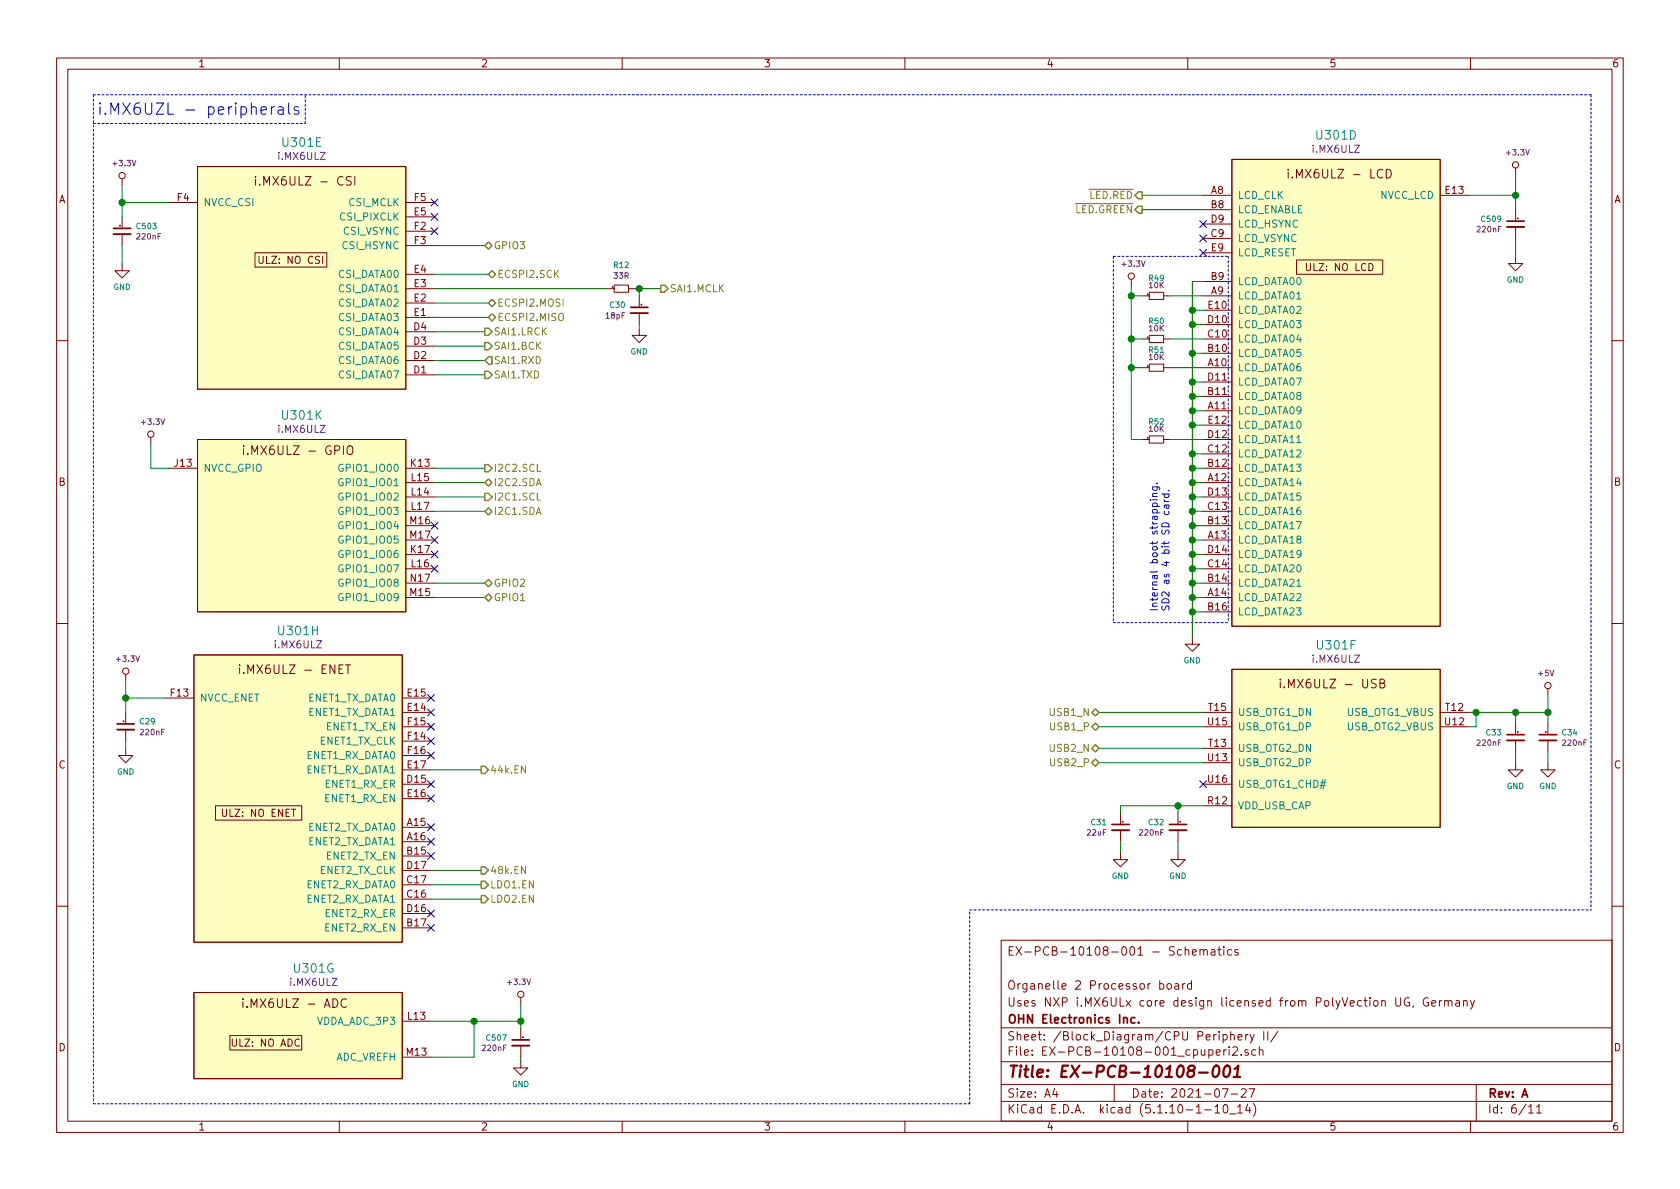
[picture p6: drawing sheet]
<svg xmlns="http://www.w3.org/2000/svg" width="297mm" height="210mm" viewBox="0 0 297 210" stroke-linecap="round" stroke-linejoin="round" font-family="sans-serif">
<g fill="none" stroke="#840000" stroke-width=".18">
<path d="M10 10.3h277v189.9h-277zM12 12.2h273v186.1h-273zM60 10.3v1.9M110 10.3v1.9M160 10.3v1.9M210 10.3v1.9M260 10.3v1.9M21.6 31.6v1M21.6 38.3v2M29.8 35.8h5.1M34.9 29.5h36.9v39.3h-36.9zM45.2 31.2v.1"/>
<path d="M45.2 31.7v1M62.1 31.3a.68 .68 0 0 0-.8 0v.5l.7 .4v.4a.62 .62 0 0 1-.8 .1M62.7 31.2v1.5M71.8 38.3h5M71.8 35.8h5M212.7 34.5h5.1M212.7 37.1h5.1M212.7 39.6h5.1M217.8 28.2h36.8v82.5h-36.8zM227.8 29.9v.2M227.8 30.4v1.1M245.1 29.9a.77 .77 0 0 1 .9 .8 .77 .77 0 0 1-.9 .8z"/>
<path d="M254.6 34.5h5.1M268 29.7v1M268 37.1v1.9M21.6 46.6v1.3h1.3l-1.3 1.2-1.3-1.2h1.3M21.6 41.4v2M45.1 44.7h12.7v2.5h-12.7zM57 45.3v1.3M71.8 58.7h5M71.8 56.1h5M71.8 53.6h5M71.8 51h5M71.8 48.5h5"/>
<path d="M71.8 40.9h5M71.8 43.4h5M107.3 51h1.3M108.6 50.4h2.5v1.3h-2.5zM111.1 51h1.3M113 58v1.3h-1.2l1.2 1.3 1.3-1.3h-1.3M113 52.3v1.9M113 55.4v2M200 49.4v1M201.9 52.3h1.3M201.9 59.9h1.3M203.2 59.3h2.5v1.3h-2.5z"/>
<path d="M203.2 51.7h2.5v1.3h-2.5zM205.7 52.3h1.3M205.7 59.9h1.3M212.7 52.3h5.1M212.7 49.8h5.1M212.7 59.9h5.1M212.7 42.2h5.1M212.7 57.4h5.1M212.7 54.9h5.1M212.7 44.7h5.1M229.2 46h15.3v2.5h-15.3zM242 46.6a.64 .64 0 0 1 .8 .6 .64 .64 0 0 1-.8 .6z"/>
<path d="M268 45.3v1.3h-1.3l1.3 1.3 1.2-1.3h-1.2M268 40.1v2.1M10 60.2h2M26.7 77.3v1.1M34.9 77.7h36.9v30.5h-36.9zM43.1 78.8v.2M43.1 79.3v1.1M61.4 79l.3-.2a.53 .53 0 0 1 .7 .5v.6a.51 .51 0 0 1-.8 .4 1.14 1.14 0 0 1-.2-1.3zM71.8 66.3h5M71.8 63.7h5M71.8 61.2h5M201.9 65h1.3"/>
<path d="M201.9 77.7h1.3M203.2 77.1h2.5v1.3h-2.5zM203.2 64.4h2.5v1.3h-2.5zM205.7 65h1.3M205.7 77.7h1.3M212.7 65h5.1M212.7 72.6h5.1M212.7 62.5h5.1M212.7 70.1h5.1M212.7 67.6h5.1M212.7 77.7h5.1M212.7 75.2h5.1"/>
<path d="M285 60.2h2M29.8 82.8h5.1M71.8 85.3h5M71.8 95.5h5M71.8 82.8h5M71.8 93h5M71.8 90.4h5M71.8 87.9h5M71.8 98h5M212.7 85.3h5.1M212.7 95.5h5.1M212.7 82.8h5.1"/>
<path d="M212.7 93h5.1M212.7 80.3h5.1M212.7 90.4h5.1M212.7 87.9h5.1M212.7 98h5.1M10 110.3h2M22.2 119.2v1.1M34.3 115.8h36.8v50.8h-36.8zM42.4 117.6v.1M42.4 118.1v1M61.1 117.6h.9M61.5 117.6v1.5"/>
<path d="M71.8 105.7h5M71.8 103.1h5M71.8 100.6h5M210.8 112.6v1.3h-1.3l1.3 1.3 1.3-1.3h-1.3M212.7 105.7h5.1M212.7 103.1h5.1M212.7 108.2h5.1M212.7 100.6h5.1M217.8 118.4h36.8v27.9h-36.8zM285 110.3h2M22.2 132.3v1.3h1.3l-1.3 1.3-1.2-1.3h1.2M22.2 126v1.9"/>
<path d="M22.2 129v2.1M29.2 123.4h5.1M71.1 126h5.1M71.1 128.5h5.1M71.1 138.7h5.1M71.1 123.4h5.1M71.1 136.1h5.1M71.1 131.1h5.1M71.1 133.6h5.1M212.7 126h5.1M212.7 132.3h5.1M212.7 128.5h5.1"/>
<path d="M212.7 134.9h5.1M212.7 138.7h5.1M226.4 120.1v.1M226.4 120.6v1M244 120.8l.7-.1 .1-.3-.1-.2-.7-.1v1.5h.6l.3-.3a.41 .41 0 0 0-.4-.5M254.6 126h5.1M254.6 128.5h5.1M268 134.9v1.2h-1.3l1.3 1.3 1.2-1.3h-1.2M268 127.9v1.9M268 130.9v2.1M273.7 134.9v1.2h1.3l-1.3 1.3-1.3-1.3h1.3M273.7 121.8v1"/>
<path d="M273.7 127.9v1.9M273.7 130.9v2.1M38.1 142.5h15.2v2.5h-15.2zM71.1 146.3h5.1M71.1 148.8h5.1M71.1 151.4h5.1M71.1 159h5.1M71.1 156.5h5.1M71.1 153.9h5.1M71.1 141.2h5.1M198.1 150.7v1.3h-1.3l1.3 1.3 1.3-1.3h-1.3M198.1 143.8v1.9"/>
<path d="M198.1 146.8v2M208.3 150.7v1.3h-1.3l1.3 1.3 1.2-1.3h-1.2M208.3 143.8v1.9M208.3 146.8v2M212.7 142.5h5.1M10 160.2h2M34.3 175.5h36.8v15.2h-36.8zM43 176.6v.2M43 177.1v1M61.2 176.8a.62 .62 0 0 0-.7 0 .62 .62 0 0 0-.2 .7 .56 .56 0 0 0 .3 .6 .56 .56 0 0 0 .6-.1M71.1 164.1h5.1M71.1 161.5h5.1"/>
<path d="M92.1 176.4v1M177 166.3h108v32h-108zM205.1 174l.4-.1 .3 .3-.1 .6-.2 .1-.4-.1M206.4 174.1l.2-.2 .4 .2v.7l-.2 .1-.4-.1zM207.7 174h.6l.1 .9M208.4 174.3l-.5 .1-.2 .2 .2 .3 .5-.1M209.1 173.9v1M209.5 173.9l-.3 .1-.1 .2M209.5 168h.1a.37 .37 0 0 1 .6 .1v.8M210.7 174l-.4-.1-.3 .3v.6l.3 .1 .4-.1M210.7 173.4v1.5M210.8 168.4l.7-.1v-.3l-.5-.1-.2 .2 .1 .7h.6"/>
<path d="M212.2 168a.37 .37 0 0 1 .6 .1v.8M212.2 167.9v1M212.8 168.1l.2-.2 .4 .1 .1 .9M214.2 168h.6v.9M214.8 168.3h-.5l-.2 .2 .2 .4 .5-.1M215.3 167.9h.6M215.5 167.4v1.3l.4 .2M216.4 167.4v.2M216.4 167.9v1M217.8 168l-.5-.1-.3 .3 .1 .6 .2 .1 .5-.1M218.9 168a.37 .37 0 0 0-.6 .1l.1 .2 .5 .2v.1l-.2 .3-.4-.1M246.8 176.4v1.2l.3 .3h.3l.2-.3v-1.2"/>
<path d="M249.1 176.5a.73 .73 0 0 0-.9 .5 .73 .73 0 0 0 .6 .9l.4-.1v-.5h-.3M249.9 177.8l-.1 .3M252.5 176.5a.73 .73 0 0 0-.9 .5 .73 .73 0 0 0 .5 .9l.5-.1v-.5h-.3M253.1 177.4l.7-.1v-.3l-.4-.1-.3 .2 .1 .7h.6M254.5 176.9v1M254.9 176.9l-.3 .2-.1 .1M255.4 177.1l.2-.2 .4 .1 .1 .9M255.4 176.9v1M256.1 177.1a.36 .36 0 0 1 .3-.2 .36 .36 0 0 1 .3 .2v.8M257.4 177h.6l.1 .9M258.1 177.3l-.5 .1a.29 .29 0 0 0-.3 .2 .29 .29 0 0 0 .3 .3l.5-.1M258.8 177.1l.2-.2 .4 .1v.9"/>
<path d="M258.8 176.9v1M260 176.9l.3 1M260.7 176.9l-.5 1.4-.2 .1M285 160.2h2M40.6 183.1h12.7v2.6h-12.7zM60 198.3v1.9M71.1 180.6h5.1M71.1 186.9h5.1M92.1 187.6v1.2h-1.3l1.3 1.3 1.2-1.3h-1.2M92.1 181.9v1.9M92.1 184.9v2M110 198.3v1.9"/>
<path d="M160 198.3v1.9M177 194.8h108M177 191.8h108M177 187.8h108M177 181.8h108M186.5 192.5l-.4 1h1M186.8 193v1M197 191.8v3M210 198.3v1.9M213 196.3h1.2M214.8 195.8l.4-.5v1.5M214.8 196.8h.9"/>
<path d="M215 186.1l.7-.1v-.3l-.5-.1-.2 .2 .1 .7h.6M216.1 192.5h1l-.6 1.5M216.3 183l.4-.1 .3 .3-.1 .6-.2 .1-.4-.1M216.4 195.5l.3-.2a.94 .94 0 0 1 0 1.5l-.4-.3v-.6zM216.4 185.6v1M216.8 185.6l-.4 .3M217.3 185.1v.2M217.3 185.6v1M217.4 197h1.1M217.6 183.1l.2-.2 .4 .1v.9M217.6 182.4v1.5M217.7 193.5h1.1"/>
<path d="M218 185.3l.2-.2h.3l.3 .4-.9 1.1h.9M218.8 195.8l.5-.5v1.5M218.8 196.8h.9M218.9 183.4l.7-.1-.1-.3-.4-.1-.2 .2v.7h.6M219.5 186.5v.1M219.5 192.7l.2-.2h.3l.3 .2v.3v.2l-.9 .8h.9M220.2 182.9v1M220.6 195.2l-.4 1.1h1M220.7 185.7a.37 .37 0 0 0-.6 .1l.1 .2 .5 .2 .1 .1-.3 .3-.4-.1M220.7 182.9l-.5 .3M220.8 192.5h1l-.6 1.5M221 195.8v1"/>
<path d="M221 182.9l.4 1M221.6 195.1a1.71 1.71 0 0 1 0 2.3M221.7 182.9l-.5 1.4-.2 .1M222 185.7l-.4-.1-.3 .3 .1 .6 .2 .1 .4-.1M222.7 185.7a.37 .37 0 0 1 .6 .1v.8M222.7 185.1v1.5M223.4 182.4v1.5M224.2 182.4v1.5M226 182.3l-1.3 2M260 198.3v1.9M261 191.8v6.5M270.3 195.8l.4-.5v1.5"/>
<path d="M270.3 196.8h.8M271.7 195.8l.4-.5v1.5M271.7 196.8h.8"/>
<circle cx="21.2" cy="39.9" r=".08"/>
<circle cx="21.6" cy="31.1" r=".56"/>
<circle cx="268" cy="29.2" r=".56"/>
<circle cx="268.4" cy="38.6" r=".08"/>
<circle cx="108.3" cy="50.8" r=".08"/>
<circle cx="113.4" cy="53.9" r=".08"/>
<circle cx="200" cy="48.8" r=".56"/>
<circle cx="202.9" cy="52" r=".08"/>
<circle cx="202.9" cy="59.7" r=".08"/>
<circle cx="26.7" cy="76.8" r=".56"/>
<circle cx="202.9" cy="64.7" r=".08"/>
<circle cx="202.9" cy="77.4" r=".08"/>
<circle cx="22.2" cy="118.7" r=".56"/>
<circle cx="21.8" cy="127.5" r=".08"/>
<circle cx="268.4" cy="129.4" r=".08"/>
<circle cx="273.3" cy="129.4" r=".08"/>
<circle cx="273.7" cy="121.2" r=".56"/>
<circle cx="198.5" cy="145.3" r=".08"/>
<circle cx="208.7" cy="145.3" r=".08"/>
<circle cx="92.1" cy="175.8" r=".56"/>
<circle cx="92.5" cy="183.4" r=".08"/>
</g>
<path d="M210.4 189.3l-.3-.4 .2-.4 .6-.1 .3 .2a.45 .45 0 0 1-.4 .7 .65 .65 0 0 0-.7 .3 .65 .65 0 0 0 0 .7 .66 .66 0 0 0 .8 0 .66 .66 0 0 0 .2-.8l-.3-.2M212 189.7h1.5M214.8 188.5a.44 .44 0 0 1 .5 0 .44 .44 0 0 1 .2 .3 1.15 1.15 0 0 1-.7 1.6 1.3 1.3 0 0 1 0-1.9zM216.6 188.6a.45 .45 0 0 1 .5-.2 .45 .45 0 0 1 .3 .4 1.15 1.15 0 0 1-.7 1.6l-.2-.1a1.55 1.55 0 0 1 .1-1.7zM218.1 190.4h1.2M218.3 189l.6-.6-.2 2" fill="none" stroke="#840000" stroke-width=".41"/>
<path d="M266.4 39.1h3.1M20.1 40.4h3M111.5 54.4h3.1M20.7 128h3M266.4 129.9h3.1M272.2 129.9h3M196.6 145.8h3M206.8 145.8h3M90.6 183.9h3M198.7 180.1v-.1a.37 .37 0 0 1 .6 .1v.8M200.7 180l-.5-.1-.3 .3 .1 .6 .2 .1 .5-.1M201.3 180.8v.1" fill="none" stroke="#840000" stroke-width=".3"/>
<g fill="#ffffc2" stroke="#ffffc2" stroke-width=".18">
<path d="M217.8 28.2h36.8v82.5h-36.8z"/>
<path d="M34.3 175.5h36.8v15.2h-36.8z"/>
<path d="M34.9 77.7h36.9v30.5h-36.9z"/>
<path d="M34.9 29.5h36.9v39.3h-36.9z"/>
<path d="M217.8 118.4h36.8v27.9h-36.8z"/>
<path d="M34.3 115.8h36.8v50.8h-36.8z"/>
</g>
<path d="M60.6 82.2a.59 .59 0 0 0-.7 .5 .59 .59 0 0 0 .7 .6l.1-.5h-.3M60.6 97.4a.59 .59 0 0 0-.7 .6 .59 .59 0 0 0 .7 .5l.1-.4h-.3M60.6 87.2a.59 .59 0 0 0-.7 .6 .59 .59 0 0 0 .7 .6l.1-.5h-.3M60.6 84.7a.59 .59 0 0 0-.7 .6 .59 .59 0 0 0 .7 .5l.1-.4h-.3M60.6 99.9a.59 .59 0 0 0-.7 .6 .59 .59 0 0 0 .7 .6l.1-.5h-.3M60.6 89.8a.59 .59 0 0 0-.7 .6 .59 .59 0 0 0 .7 .5l.1-.5h-.3M60.6 92.3a.59 .59 0 0 0-.7 .6 .59 .59 0 0 0 .7 .6l.1-.5h-.3M60.6 94.9a.59 .59 0 0 0-.7 .5 .59 .59 0 0 0 .7 .6l.1-.5h-.3M60.6 105a.59 .59 0 0 0-.7 .6 .59 .59 0 0 0 .7 .6l.1-.5h-.3M60.6 102.5a.59 .59 0 0 0-.7 .6 .59 .59 0 0 0 .7 .5l.1-.5h-.3" fill="none" stroke="#008484" stroke-width=".18"/>
<path d="M20.1 41.4h3M111.5 55.4h3.1M266.4 40.1h3.1M20.7 129h3M266.4 130.9h3.1M272.2 130.9h3M196.6 146.8h3M206.8 146.8h3M90.6 184.9h3" fill="none" stroke="#840000" stroke-width=".33"/>
<path d="M16.5 16.8h264.8M16.5 16.8v178.4M281.3 16.8v144.1M16.5 21.8h37.5M54 21.8v-5M196.8 45.3v64.8M196.8 45.3h20.4M217.2 45.3v64.8M196.8 110.1h20.4M171.4 160.9h109.9M16.5 195.2h154.9M171.4 195.2v-34.3" fill="none" stroke="#0000c2" stroke-width=".18" stroke-dasharray=".4 .4"/>
<g fill="none" stroke="#008400" stroke-width=".18">
<path d="M21.6 32.6v5.7M21.6 35.8h8.2M201.9 37.1h10.8M201.9 34.5h10.8M259.7 34.5h8.3M268 30.7v6.4M21.6 43.4v3.2M76.8 43.4h8.9M76.8 53.6h9.6M76.8 56.1h9.6M76.8 48.5h9.6M76.8 51h30.5"/>
<path d="M76.8 58.7h8.9M112.4 51h4.4M113 51v1.3M113 57.4v.6M200 52.3h1.9M200 50.4v27.3h1.9M200 59.9h1.9M207 52.3h5.7M207 59.9h5.7M210.8 54.9h1.9M210.8 57.4h1.9M212.7 49.8h-1.9v62.8"/>
<path d="M268 42.2v3.1M26.7 78.4v4.4h3.1M76.8 66.3h8.9M76.8 63.7h8.9M76.8 61.2h8.9M200 65h1.9M207 65h5.7M207 77.7h5.7M210.8 75.2h1.9M210.8 72.6h1.9M210.8 70.1h1.9M210.8 67.6h1.9"/>
<path d="M210.8 62.5h1.9M76.8 82.8h8.9M76.8 90.4h8.9M76.8 87.9h8.9M76.8 85.3h8.9M210.8 82.8h1.9M210.8 98h1.9M210.8 90.4h1.9M210.8 87.9h1.9M210.8 95.5h1.9M210.8 93h1.9M210.8 85.3h1.9"/>
<path d="M210.8 80.3h1.9M76.8 103.1h8.9M76.8 105.7h8.9M210.8 103.1h1.9M210.8 100.6h1.9M210.8 105.7h1.9M210.8 108.2h1.9M22.2 123.4h7M22.2 120.3v5.7M22.2 131.1v1.2M76.2 136.1h8.9M194.3 126h18.4"/>
<path d="M194.3 132.3h18.4M194.3 134.9h18.4M194.3 128.5h18.4M259.7 126h14M261 126v2.5h-1.3M268 126v1.9M268 133v1.9M273.7 122.8v5.1M273.7 133v1.9M76.2 153.9h8.9M76.2 156.5h8.9M76.2 159h8.9"/>
<path d="M198.1 148.8v1.9M208.3 142.5v1.3M208.3 148.8v1.9M212.7 142.5h-14.6v1.3M92.1 177.4v4.5M76.2 180.6h15.9M83.8 180.6v6.3h-7.6M92.1 186.9v.7"/>
</g>
<g fill="none" stroke="#848400" stroke-width=".25">
<path d="M201.3 36.4h.6v1.3h-.6l-.6-.6zM201.3 33.9h.6v1.3h-.6l-.6-.7zM85.7 43.4l.7-.6 .6 .6-.6 .7zM85.7 58h.7l.6 .7-.6 .6h-.7zM86.4 48.5l.6-.6 .6 .6-.6 .6zM86.4 56.1l.6-.6 .6 .6-.6 .7zM86.4 53.6l.6-.6 .6 .6-.6 .6zM116.8 50.4h.7l.6 .6-.6 .7h-.7zM85.7 60.6h.7l.6 .6-.6 .6h-.7zM85.7 65.7h.7l.6 .6-.6 .6h-.7zM86.4 63.1h.6v1.3h-.6l-.7-.7zM85.7 85.3l.7-.6 .6 .6-.6 .7z"/>
<path d="M85.7 82.2h.7l.6 .6-.6 .6h-.7zM85.7 87.2h.7l.6 .7-.6 .6h-.7zM85.7 90.4l.7-.6 .6 .6-.6 .7zM85.7 103.1l.7-.6 .6 .6-.6 .7zM85.7 105.7l.7-.7 .6 .7-.6 .6zM85.1 135.5h.6l.7 .6-.7 .7h-.6zM193 134.9l.7-.7 .6 .7-.6 .6zM193 128.5l.7-.6 .6 .6-.6 .7zM193 126l.7-.7 .6 .7-.6 .6zM193.7 131.7l.6 .6-.6 .7-.7-.7zM85.1 158.4h.6l.7 .6-.7 .6h-.6zM85.1 153.3h.6l.7 .6-.7 .7h-.6z"/>
<path d="M85.1 155.8h.6l.7 .7-.7 .6h-.6z"/>
</g>
<path d="M95 82.1v1.3h.6M95 87.2v1.2h.6M92.9 135.4v1.3l-.7-1.3v1.3M92.9 153.2v1.3l-.7-1.3v1.3" fill="none" stroke="#848400" stroke-width=".18"/>
<g fill="none" stroke="#0000c2" stroke-width=".18">
<path d="M46.2 19.5l.9-.2-.1-.3-.5-.1-.3 .2 .1 1 .2 .1 .5-.1M48 18.9v1.3M48.5 18.9l-.3 .1-.2 .2M49.2 19l.2-.1 .6 .1 .1 1.2M50.1 19.3l-.7 .2a.39 .39 0 0 0-.3 .3 .39 .39 0 0 0 .3 .4l.7-.1M51 18.2v1.7l.3 .3M52.8 19l-.2-.1-.5 .1-.1 .1 .1 .4a.67 .67 0 0 1 .8 .4l-.3 .3-.6-.1M203.4 88.4h.1M203.8 86.1l1.1 .1 .2 .1-.1 .3M203.8 89.6h1.3M203.8 88.4h.8M203.8 87.8h.8"/>
<path d="M203.8 89.6v-.4l.2-.3 .6 .2v.5M203.8 86.1v.4l.2 .2 .6-.1v-.5M204.5 85.5h.1M204.6 87.2l-.8 .1v.3l.1 .2M205.4 87.4h1.3M205.8 88.3l.3 .4M205.8 88.7h.9M205.9 90.4l-.1 .3 .3 .3 .5-.1v-.5M205.9 87.4l-.1 .3 .3 .3 .5-.1v-.5M206.1 89.3l.1 .4 .2 .2 .3-.2-.1-.4M206.6 86.8h.1M206.7 89.3l-.8 .1v.4"/>
</g>
<g fill="#008400" stroke="#008400" stroke-width=".25">
<circle cx="210.8" cy="103.1" r=".51"/>
<circle cx="210.8" cy="80.3" r=".51"/>
<circle cx="210.8" cy="100.6" r=".51"/>
<circle cx="210.8" cy="98" r=".51"/>
<circle cx="210.8" cy="75.2" r=".51"/>
<circle cx="210.8" cy="95.5" r=".51"/>
<circle cx="210.8" cy="93" r=".51"/>
<circle cx="210.8" cy="72.6" r=".51"/>
<circle cx="210.8" cy="90.4" r=".51"/>
<circle cx="210.8" cy="87.9" r=".51"/>
<circle cx="210.8" cy="70.1" r=".51"/>
<circle cx="210.8" cy="85.3" r=".51"/>
<circle cx="210.8" cy="82.8" r=".51"/>
<circle cx="210.8" cy="67.6" r=".51"/>
<circle cx="210.8" cy="105.7" r=".51"/>
<circle cx="210.8" cy="108.2" r=".51"/>
<circle cx="210.8" cy="62.5" r=".51"/>
<circle cx="200" cy="65" r=".51"/>
<circle cx="200" cy="59.9" r=".51"/>
<circle cx="210.8" cy="57.4" r=".51"/>
<circle cx="200" cy="52.3" r=".51"/>
<circle cx="21.6" cy="35.8" r=".51"/>
<circle cx="210.8" cy="54.9" r=".51"/>
<circle cx="113" cy="51" r=".51"/>
<circle cx="261" cy="126" r=".51"/>
<circle cx="83.8" cy="180.6" r=".51"/>
<circle cx="92.1" cy="180.6" r=".51"/>
<circle cx="268" cy="34.5" r=".51"/>
<circle cx="22.2" cy="123.4" r=".51"/>
<circle cx="208.3" cy="142.5" r=".51"/>
<circle cx="273.7" cy="126" r=".51"/>
<circle cx="268" cy="126" r=".51"/>
</g>
<g fill="none" stroke="#000084" stroke-width=".18">
<path d="M76.2 37.7l1.2 1.3M76.2 35.2l1.2 1.2M77.4 37.7l-1.2 1.3M77.4 35.2l-1.2 1.2M212.1 39l1.2 1.2M213.3 39l-1.2 1.2M76.2 40.3l1.2 1.2M77.4 40.3l-1.2 1.2M212.1 41.5l1.2 1.3M212.1 44.1l1.2 1.2M213.3 41.5l-1.2 1.3M213.3 44.1l-1.2 1.2"/>
<path d="M76.2 100l1.2 1.2M76.2 97.4l1.2 1.2M76.2 94.9l1.2 1.2M76.2 92.3l1.2 1.3M77.4 100l-1.2 1.2M77.4 97.4l-1.2 1.2M77.4 94.9l-1.2 1.2M77.4 92.3l-1.2 1.3M75.6 133l1.2 1.2M75.6 130.4l1.2 1.3M75.6 127.9l1.2 1.2M75.6 125.4l1.2 1.2"/>
<path d="M75.6 122.8l1.2 1.2M75.6 138.1l1.2 1.2M76.8 133l-1.2 1.2M76.8 130.4l-1.2 1.3M76.8 127.9l-1.2 1.2M76.8 125.4l-1.2 1.2M76.8 122.8l-1.2 1.2M76.8 138.1l-1.2 1.2M212.1 138.1l1.2 1.2M213.3 138.1l-1.2 1.2M75.6 140.6l1.2 1.2M75.6 145.7l1.2 1.2"/>
<path d="M75.6 148.2l1.2 1.2M75.6 150.8l1.2 1.2M76.8 140.6l-1.2 1.2M76.8 145.7l-1.2 1.2M76.8 148.2l-1.2 1.2M76.8 150.8l-1.2 1.2M75.6 160.9l1.2 1.2M75.6 163.5l1.2 1.2M76.8 160.9l-1.2 1.2M76.8 163.5l-1.2 1.2"/>
</g>
<text font-size="2.8" fill="#0000c2" x="17.1" y="20.3">i.MX6UZL - peripherals</text>
<text font-size="2.8" fill="#840000" x="178" y="190.5">Title: EX-PCB-10108-001</text>
<g font-size="2.1" fill="#008484">
<text x="50.1" y="26">U301E</text>
<text x="232.9" y="24.7">U301D</text>
<text x="50" y="74.2">U301K</text>
<text x="49.4" y="112.3">U301H</text>
<text x="233" y="114.9">U301F</text>
<text x="52.1" y="172">U301G</text>
</g>
<g font-size="2.1" fill="#840000">
<text x="46.4" y="32.8">i.MX6ULZ - CSI</text>
<text x="228.9" y="31.5">i.MX6ULZ - LCD</text>
<text x="44.3" y="80.4">i.MX6ULZ - GPIO</text>
<text x="43.5" y="119.2">i.MX6ULZ - ENET</text>
<text x="227.6" y="121.7">i.MX6ULZ - USB</text>
<text x="178" y="169">EX-PCB-10108-001 - Schematics</text>
<text x="44" y="178.2">i.MX6ULZ - ADC</text>
<text x="178" y="178">Uses NXP i.MX6ULx core design licensed from PolyVection UG, Germany</text>
<text x="178" y="175">Organelle 2 Processor board</text>
<text x="178" y="184">Sheet: /Block_Diagram/CPU Periphery II/</text>
<text x="178" y="181">OHN Electronics Inc.</text>
<text x="178" y="186.7">File: EX-PCB-10108-001_cpuperi2.sch</text>
<text x="178" y="196.9">KiCad E.D.A. kicad (5.1.10-1-10_14)</text>
<text x="178" y="194.1">Size: A4</text>
<text x="200" y="194.1">Date: 2021-07-27</text>
<text x="263" y="194.1">Rev: A</text>
<text x="263" y="196.9">Id: 6/11</text>
</g>
<g font-size="1.8" fill="#840000">
<text x="35" y="11.9">1</text>
<text x="85" y="11.9">2</text>
<text x="135" y="11.9">3</text>
<text x="185" y="11.9">4</text>
<text x="235" y="11.9">5</text>
<text x="285" y="11.9">6</text>
<text x="10.4" y="35.9">A</text>
<text x="31.4" y="35.6">F4</text>
<text x="73.3" y="35.6">F5</text>
<text x="214.1" y="34.3">A8</text>
<text x="255.6" y="34.3">E13</text>
<text x="285.4" y="35.9">A</text>
<text x="73.2" y="38.1">E5</text>
<text x="73.3" y="40.6">F2</text>
<text x="214.1" y="36.8">B8</text>
<text x="214.1" y="41.9">C9</text>
<text x="214.1" y="39.4">D9</text>
<text x="46.1" y="46.7">ULZ: NO CSI</text>
<text x="73.3" y="43.2">F3</text>
<text x="214.2" y="44.4">E9</text>
<text x="231.2" y="47.9">ULZ: NO LCD</text>
<text x="73.2" y="53.3">E2</text>
<text x="73.2" y="50.8">E3</text>
<text x="73.2" y="48.3">E4</text>
<text x="214.1" y="52.1">A9</text>
<text x="214.1" y="49.5">B9</text>
<text x="73.2" y="58.4">D4</text>
<text x="73.2" y="55.9">E1</text>
<text x="213.6" y="59.7">C10</text>
<text x="213.6" y="57.1">D10</text>
<text x="213.7" y="54.6">E10</text>
<text x="73.2" y="63.5">D2</text>
<text x="73.2" y="61">D3</text>
<text x="213.6" y="64.8">A10</text>
<text x="213.6" y="62.2">B10</text>
<text x="73.2" y="66">D1</text>
<text x="213.6" y="69.8">B11</text>
<text x="213.6" y="67.3">D11</text>
<text x="213.6" y="72.4">A11</text>
<text x="213.6" y="77.5">D12</text>
<text x="213.7" y="74.9">E12</text>
<text x="30.9" y="82.5">J13</text>
<text x="72.7" y="82.5">K13</text>
<text x="213.6" y="82.5">B12</text>
<text x="213.6" y="80">C12</text>
<text x="10.4" y="85.9">B</text>
<text x="72.8" y="87.6">L14</text>
<text x="72.8" y="85.1">L15</text>
<text x="213.6" y="85.1">A12</text>
<text x="213.6" y="87.6">D13</text>
<text x="285.4" y="85.9">B</text>
<text x="72.6" y="92.7">M16</text>
<text x="72.6" y="95.2">M17</text>
<text x="72.8" y="90.2">L17</text>
<text x="213.6" y="95.2">A13</text>
<text x="213.6" y="92.7">B13</text>
<text x="213.6" y="90.2">C13</text>
<text x="72.7" y="97.8">K17</text>
<text x="72.8" y="100.3">L16</text>
<text x="213.6" y="100.3">C14</text>
<text x="213.6" y="97.8">D14</text>
<text x="72.6" y="105.4">M15</text>
<text x="72.7" y="102.9">N17</text>
<text x="213.6" y="105.4">A14</text>
<text x="213.6" y="102.9">B14</text>
<text x="213.6" y="107.9">B16</text>
<text x="30.2" y="123.2">F13</text>
<text x="72.1" y="125.7">E14</text>
<text x="72.1" y="123.2">E15</text>
<text x="213.7" y="125.7">T15</text>
<text x="255.7" y="125.7">T12</text>
<text x="72.1" y="130.8">F14</text>
<text x="72.1" y="128.3">F15</text>
<text x="213.6" y="128.3">U15</text>
<text x="255.5" y="128.3">U12</text>
<text x="10.4" y="135.9">C</text>
<text x="72.1" y="135.9">E17</text>
<text x="72.1" y="133.3">F16</text>
<text x="213.6" y="134.6">U13</text>
<text x="213.7" y="132.1">T13</text>
<text x="285.4" y="135.9">C</text>
<text x="72" y="138.4">D15</text>
<text x="72.1" y="141">E16</text>
<text x="213.6" y="142.2">R12</text>
<text x="213.6" y="138.4">U16</text>
<text x="39.5" y="144.4">ULZ: NO ENET</text>
<text x="72" y="146">A15</text>
<text x="72" y="148.6">A16</text>
<text x="72" y="151.1">B15</text>
<text x="72" y="153.7">D17</text>
<text x="72" y="158.7">C16</text>
<text x="72" y="156.2">C17</text>
<text x="72" y="161.3">D16</text>
<text x="72" y="163.8">B17</text>
<text x="10.4" y="185.9">D</text>
<text x="41.2" y="185.1">ULZ: NO ADC</text>
<text x="72.1" y="180.3">L13</text>
<text x="285.4" y="185.9">D</text>
<text x="72" y="186.7">M13</text>
<text x="35" y="199.9">1</text>
<text x="85" y="199.9">2</text>
<text x="135" y="199.9">3</text>
<text x="185" y="199.9">4</text>
<text x="235" y="199.9">5</text>
<text x="285" y="199.9">6</text>
</g>
<g font-size="1.8" fill="#840084">
<text x="49.3" y="28.3">i.MX6ULZ</text>
<text x="232.2" y="27">i.MX6ULZ</text>
<text x="49.3" y="76.5">i.MX6ULZ</text>
<text x="48.7" y="114.6">i.MX6ULZ</text>
<text x="232.2" y="117.2">i.MX6ULZ</text>
<text x="51.4" y="174.3">i.MX6ULZ</text>
</g>
<g font-size="1.8" fill="#848400">
<text x="192.6" y="35.2">LED.RED</text>
<text x="190.1" y="37.7">LED.GREEN</text>
<text x="87.2" y="44.1">GPIO3</text>
<text x="87.9" y="49.1">ECSPI2.SCK</text>
<text x="118.4" y="51.7">SAI1.MCLK</text>
<text x="87.2" y="59.3">SAI1.LRCK</text>
<text x="87.9" y="56.8">ECSPI2.MISO</text>
<text x="87.9" y="54.2">ECSPI2.MOSI</text>
<text x="87.2" y="64.4">SAI1.RXD</text>
<text x="87.2" y="61.8">SAI1.BCK</text>
<text x="87.2" y="66.9">SAI1.TXD</text>
<text x="87.2" y="83.4">I2C2.SCL</text>
<text x="87.2" y="86">I2C2.SDA</text>
<text x="87.2" y="88.5">I2C1.SCL</text>
<text x="87.2" y="91.1">I2C1.SDA</text>
<text x="87.2" y="103.8">GPIO2</text>
<text x="87.2" y="106.3">GPIO1</text>
<text x="185.8" y="126.6">USB1_N</text>
<text x="185.9" y="129.2">USB1_P</text>
<text x="86.6" y="136.8">44k.EN</text>
<text x="185.8" y="133">USB2_N</text>
<text x="185.9" y="135.5">USB2_P</text>
<text x="86.6" y="154.6">48k.EN</text>
<text x="86.6" y="159.6">LDO2.EN</text>
<text x="86.6" y="157.1">LDO1.EN</text>
</g>
<g font-size="1.8" fill="#008484">
<text x="218.8" y="35.2">LCD_CLK</text>
<text x="244" y="35.2">NVCC_LCD</text>
<text x="35.9" y="36.4">NVCC_CSI</text>
<text x="60.3" y="39">CSI_PIXCLK</text>
<text x="60.7" y="41.5">CSI_VSYNC</text>
<text x="61.7" y="36.4">CSI_MCLK</text>
<text x="218.8" y="37.7">LCD_ENABLE</text>
<text x="218.8" y="40.3">LCD_HSYNC</text>
<text x="60.6" y="44.1">CSI_HSYNC</text>
<text x="218.8" y="42.8">LCD_VSYNC</text>
<text x="218.8" y="45.3">LCD_RESET</text>
<text x="59.9" y="51.7">CSI_DATA01</text>
<text x="59.9" y="49.1">CSI_DATA00</text>
<text x="218.8" y="53">LCD_DATA01</text>
<text x="218.8" y="50.4">LCD_DATA00</text>
<text x="59.9" y="59.3">CSI_DATA04</text>
<text x="59.9" y="56.8">CSI_DATA03</text>
<text x="59.9" y="54.2">CSI_DATA02</text>
<text x="218.8" y="58">LCD_DATA03</text>
<text x="218.8" y="55.5">LCD_DATA02</text>
<text x="59.9" y="64.4">CSI_DATA06</text>
<text x="59.9" y="61.8">CSI_DATA05</text>
<text x="218.8" y="65.7">LCD_DATA06</text>
<text x="218.8" y="63.1">LCD_DATA05</text>
<text x="218.8" y="60.6">LCD_DATA04</text>
<text x="59.9" y="66.9">CSI_DATA07</text>
<text x="218.8" y="70.7">LCD_DATA08</text>
<text x="218.8" y="68.2">LCD_DATA07</text>
<text x="218.8" y="73.3">LCD_DATA09</text>
<text x="218.8" y="75.8">LCD_DATA10</text>
<text x="35.9" y="83.4">NVCC_GPIO</text>
<text x="60.5" y="83.4">GPIO1_IO00</text>
<text x="218.8" y="83.4">LCD_DATA13</text>
<text x="218.8" y="80.9">LCD_DATA12</text>
<text x="218.8" y="78.4">LCD_DATA11</text>
<text x="60.5" y="88.5">GPIO1_IO02</text>
<text x="60.5" y="86">GPIO1_IO01</text>
<text x="218.8" y="86">LCD_DATA14</text>
<text x="218.8" y="88.5">LCD_DATA15</text>
<text x="60.5" y="91.1">GPIO1_IO03</text>
<text x="60.5" y="93.6">GPIO1_IO04</text>
<text x="218.8" y="93.6">LCD_DATA17</text>
<text x="218.8" y="91.1">LCD_DATA16</text>
<text x="60.5" y="98.7">GPIO1_IO06</text>
<text x="60.5" y="101.2">GPIO1_IO07</text>
<text x="60.5" y="96.1">GPIO1_IO05</text>
<text x="218.8" y="96.1">LCD_DATA18</text>
<text x="218.8" y="101.2">LCD_DATA20</text>
<text x="218.8" y="98.7">LCD_DATA19</text>
<text x="60.5" y="106.3">GPIO1_IO09</text>
<text x="60.5" y="103.8">GPIO1_IO08</text>
<text x="218.8" y="106.3">LCD_DATA22</text>
<text x="218.8" y="103.8">LCD_DATA21</text>
<text x="218.8" y="108.8">LCD_DATA23</text>
<text x="35.3" y="124.1">NVCC_ENET</text>
<text x="54.3" y="124.1">ENET1_TX_DATA0</text>
<text x="54.3" y="126.6">ENET1_TX_DATA1</text>
<text x="56.5" y="131.7">ENET1_TX_CLK</text>
<text x="57.7" y="129.2">ENET1_TX_EN</text>
<text x="218.8" y="126.6">USB_OTG1_DN</text>
<text x="218.8" y="129.2">USB_OTG1_DP</text>
<text x="238.2" y="126.6">USB_OTG1_VBUS</text>
<text x="238.2" y="129.2">USB_OTG2_VBUS</text>
<text x="54.1" y="136.8">ENET1_RX_DATA1</text>
<text x="54.1" y="134.2">ENET1_RX_DATA0</text>
<text x="218.8" y="133">USB_OTG2_DN</text>
<text x="218.8" y="135.5">USB_OTG2_DP</text>
<text x="57.5" y="139.3">ENET1_RX_ER</text>
<text x="57.5" y="141.9">ENET1_RX_EN</text>
<text x="218.8" y="143.1">VDD_USB_CAP</text>
<text x="218.8" y="139.3">USB_OTG1_CHD#</text>
<text x="54.3" y="146.9">ENET2_TX_DATA0</text>
<text x="54.3" y="149.5">ENET2_TX_DATA1</text>
<text x="56.5" y="154.6">ENET2_TX_CLK</text>
<text x="57.7" y="152">ENET2_TX_EN</text>
<text x="54.1" y="159.6">ENET2_RX_DATA1</text>
<text x="54.1" y="157.1">ENET2_RX_DATA0</text>
<text x="57.5" y="164.7">ENET2_RX_EN</text>
<text x="57.5" y="162.2">ENET2_RX_ER</text>
<text x="56.2" y="181.2">VDDA_ADC_3P3</text>
<text x="59.3" y="187.6">ADC_VREFH</text>
</g>
<g font-size="1.8" fill="#0000c2">
<text x="204.7" y="108.2" transform="rotate(-90 204.7 108.2)">Internal boot strapping.</text>
<text x="206.8" y="108.2" transform="rotate(-90 206.8 108.2)">SD2 as 4 bit SD card.</text>
</g>
<g font-size="1.4" fill="#840084">
<text x="20.1" y="29.4">+3.3V</text>
<text x="266.5" y="27.5">+3.3V</text>
<text x="261.3" y="41.1">220nF</text>
<text x="24.3" y="42.3">220nF</text>
<text x="198.6" y="47.2">+3.3V</text>
<text x="108.6" y="49.3">33R</text>
<text x="203.2" y="50.9">10K</text>
<text x="107.2" y="56.3">18pF</text>
<text x="203.2" y="58.6">10K</text>
<text x="203.2" y="63.6">10K</text>
<text x="25.2" y="75.1">+3.3V</text>
<text x="203.2" y="76.3">10K</text>
<text x="20.8" y="117">+3.3V</text>
<text x="272.1" y="119.6">+5V</text>
<text x="24.9" y="130">220nF</text>
<text x="261.3" y="131.9">220nF</text>
<text x="276.4" y="131.9">220nF</text>
<text x="192.3" y="147.7">22uF</text>
<text x="201.6" y="147.7">220nF</text>
<text x="89.9" y="174.2">+3.3V</text>
<text x="85.4" y="185.8">220nF</text>
</g>
<g font-size="1.4" fill="#008484">
<text x="24.3" y="40.5">C503</text>
<text x="262" y="39.2">C509</text>
<text x="108.6" y="47.4">R12</text>
<text x="20.1" y="51.3">GND</text>
<text x="203.2" y="49.7">R49</text>
<text x="266.4" y="50">GND</text>
<text x="107.9" y="54.4">C30</text>
<text x="203.2" y="57.3">R50</text>
<text x="111.5" y="62.7">GND</text>
<text x="203.2" y="62.4">R51</text>
<text x="203.2" y="75.1">R52</text>
<text x="209.3" y="117.3">GND</text>
<text x="24.8" y="128.1">C29</text>
<text x="262.8" y="130">C33</text>
<text x="276.3" y="130">C34</text>
<text x="20.7" y="137">GND</text>
<text x="266.4" y="139.5">GND</text>
<text x="272.2" y="139.5">GND</text>
<text x="193" y="145.9">C31</text>
<text x="203.1" y="145.9">C32</text>
<text x="196.6" y="155.4">GND</text>
<text x="206.7" y="155.4">GND</text>
<text x="86.1" y="184">C507</text>
<text x="90.5" y="192.2">GND</text>
</g>
</svg>
